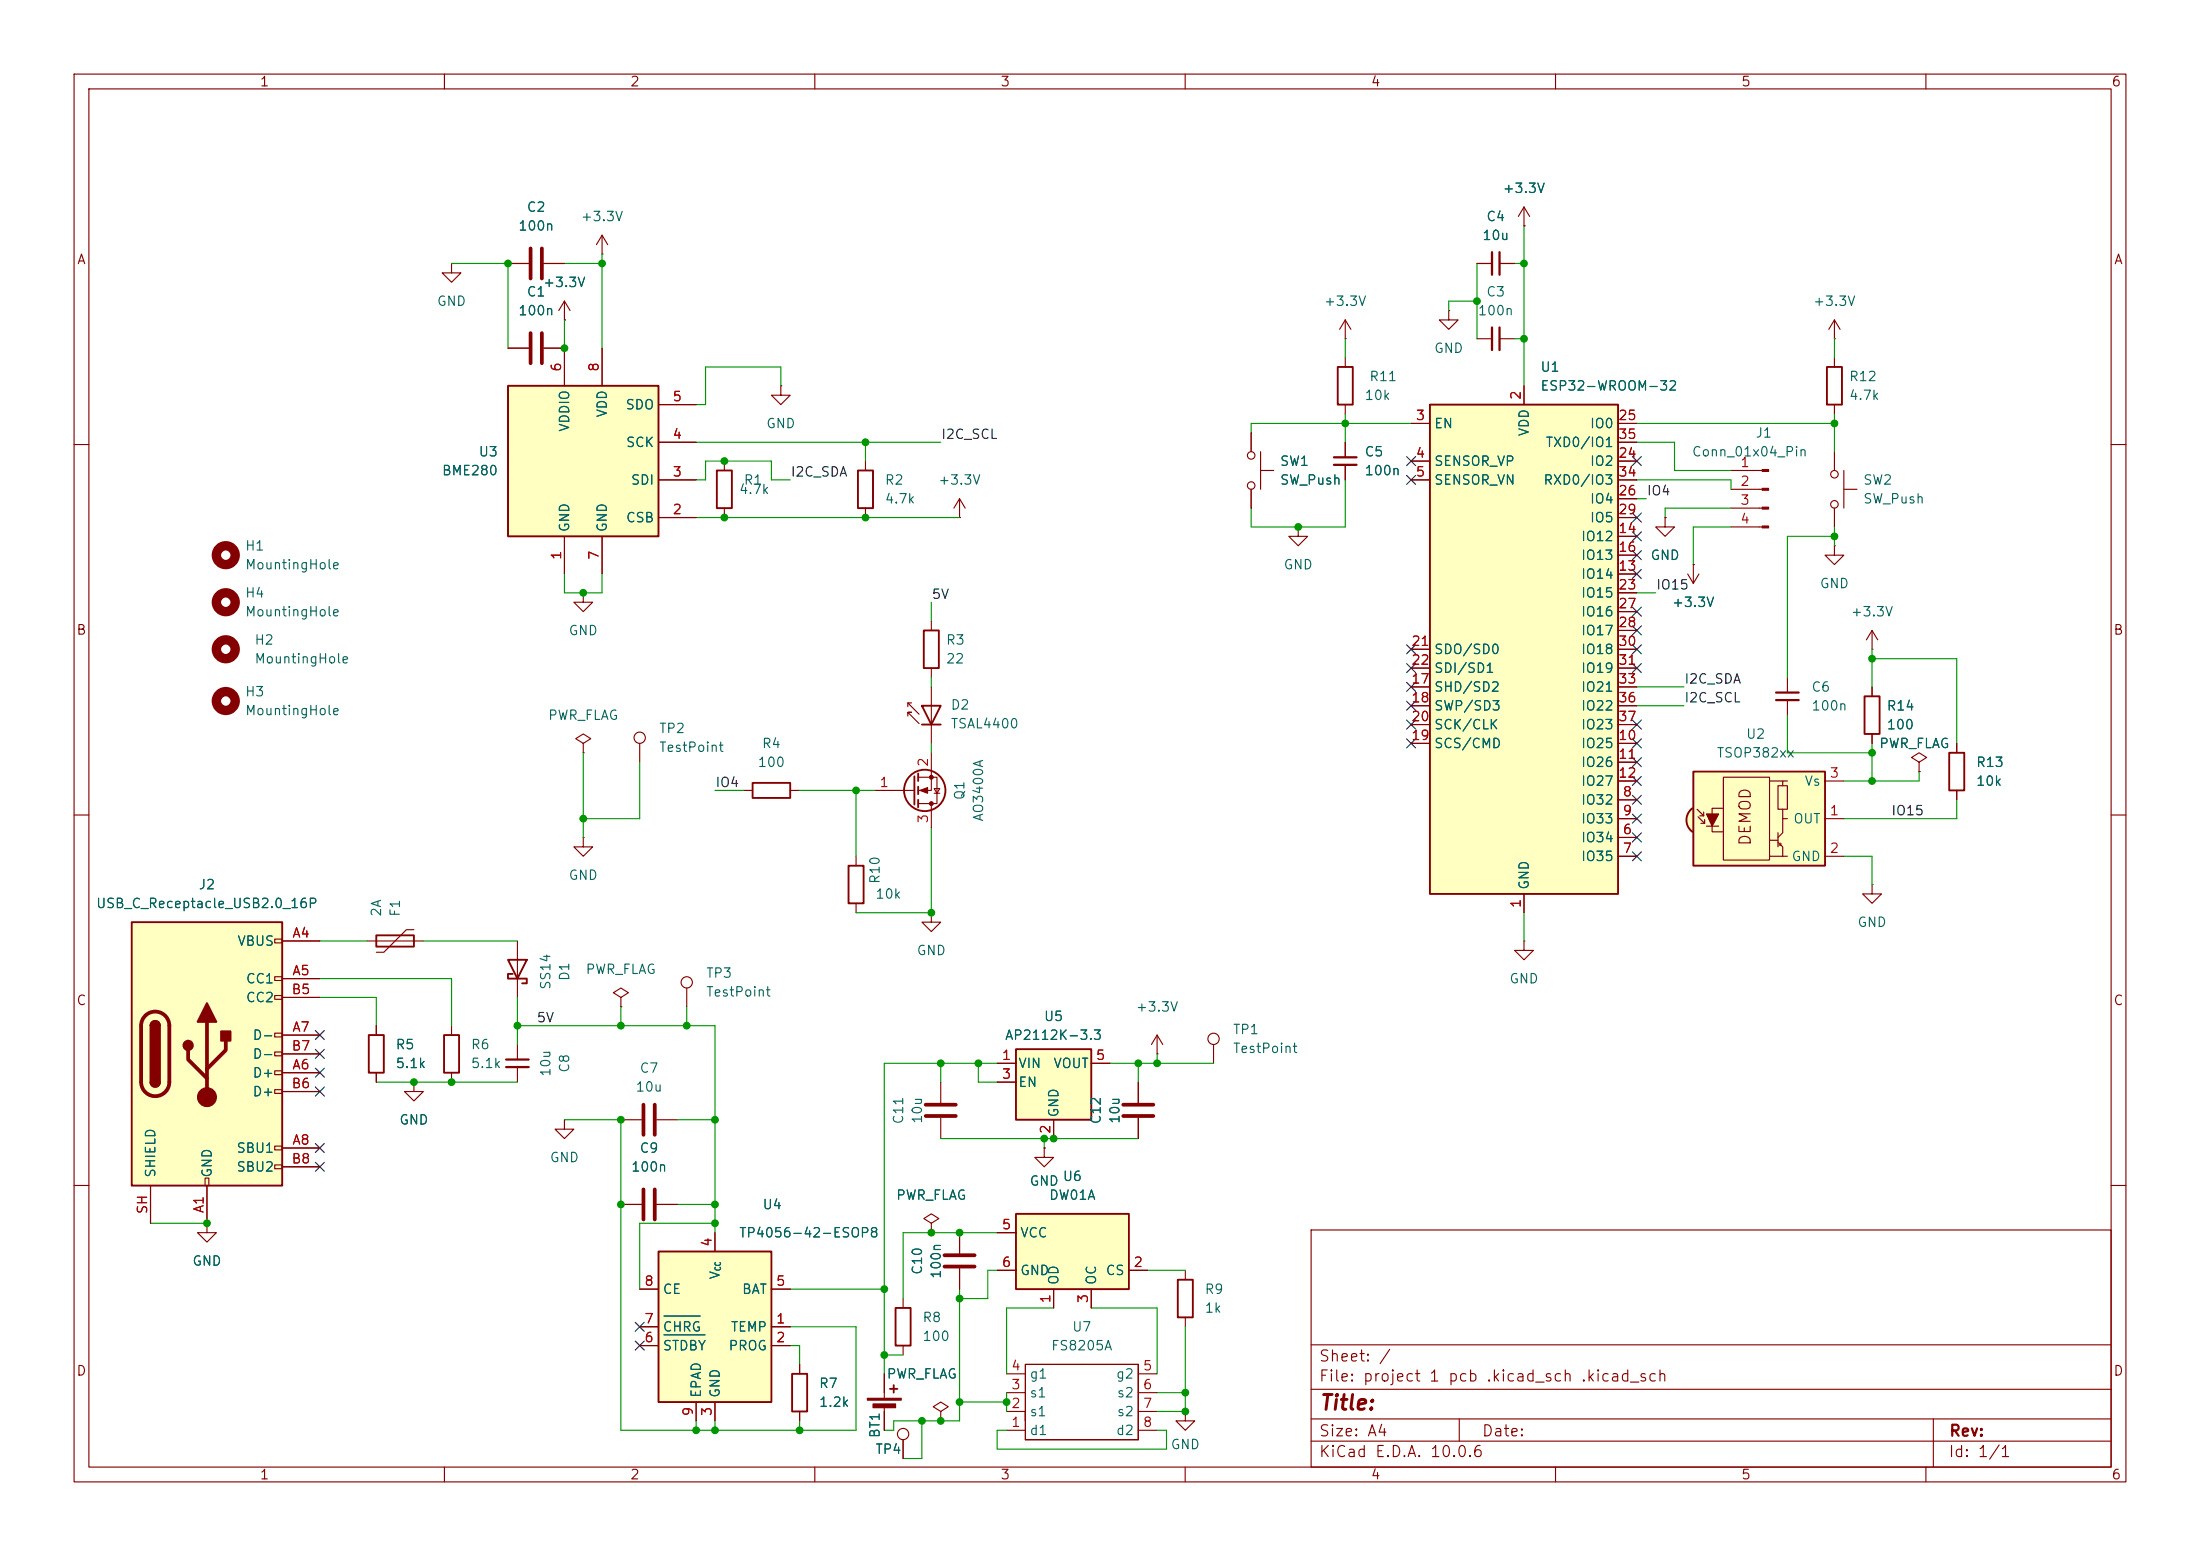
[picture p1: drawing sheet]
<svg xmlns="http://www.w3.org/2000/svg" width="297mm" height="210mm" viewBox="0 0 297 210" stroke-linecap="round" stroke-linejoin="round" font-family="sans-serif">
<g fill="none" stroke="#840000" stroke-width=".15">
<path d="M10 10h277v190h-277zM12 12h273v186h-273zM60 10v2M110 10v2M160 10v2M210 10v2M260 10v2M10 60h2M285 60h2M10 110h2M285 110h2M55.9 146.1v1.2h1.2l-1.2 1.3-1.3-1.3h1.3"/>
<path d="M55.9 146.1h.1M10 160h2M160 171.5v1.2M160 177.8v1.3M177 166h108v32h-108zM285 160h2M60 198v2M110 198v2M160 198v2M177 194.5h108M177 191.5h108M177 187.5h108"/>
<path d="M177 181.5h108M197 191.5v3M210 198v2M260 198v2M261 191.5v6.5"/>
</g>
<path d="M159 172.7h2v5.1h-2z" fill="none" stroke="#840000" stroke-width=".25"/>
<path d="M137.2 141.6h10.1v9.5h-10.1z" fill="#ffffc2"/>
<path d="M101.6 105.7h5.1v2h-5.1zM137.2 141.6h10.1v9.5h-10.1z" fill="none" stroke="#840000" stroke-width=".25"/>
<g fill="none" stroke="#840000" stroke-width=".15">
<path d="M61 35.6v1.2h1.2l-1.2 1.3-1.3-1.3h1.3M61 35.6h.1M105.4 52.1v1.2h1.3l-1.3 1.3-1.3-1.3h1.3M105.4 52.1h.1M86.4 100.3v2.6M100.3 106.7h1.3M106.7 106.7h1.2M92.7 133.4v2.5M134.6 143.5h2.6M134.6 146.1h2.6M142.2 151.1v2.6M147.3 143.5h2.6"/>
<path d="M153.7 146.1v2.7M153.7 150.9v2.8"/>
<circle cx="86.4" cy="99.6" r=".76"/>
<circle cx="92.7" cy="132.6" r=".76"/>
</g>
<path d="M151.6 149.1h4.1M151.6 150.6h4.1" fill="none" stroke="#840000" stroke-width=".51"/>
<path d="M88.9 168.9h15.2v20.3h-15.2z" fill="#ffffc2"/>
<g fill="none" stroke="#840000" stroke-width=".25">
<path d="M115.8 63.5h2.1v5.1h-2.1zM114.6 116.8h2v5.1h-2zM123.4 104.8v3.8M124 104.4v1M124 106.2v1M124 108v1M49.8 139.7h2v5.1h-2zM68.6 129.5h2.5l-1.3 2.6zM69.2 131.4h-.6v.7h2.5v.6h-.6M88.9 168.9h15.2v20.3h-15.2zM120.9 176.5h2v5.1h-2zM106.9 185.4h2.1v5.1h-2.1z"/>
<circle cx="124.8" cy="106.7" r="2.79"/>
</g>
<g fill="none" stroke="#840000" stroke-width=".15">
<path d="M68.6 47h2.8M73.4 47h2.8M76.2 43.2h.1M76.2 40.6l-.8 1.3M76.2 40.6l.8 1.3M76.2 40.6v2.6M116.8 62.2v1.3M116.8 68.6v1.3M78.7 100.3l1.1-.6-1.1-.6-1 .6 1 .6v1.3M78.7 101.6h.1M115.6 115.6v1.2M118.1 106.7h5.3"/>
<path d="M124 104.9h2.5v3.6h-2.5M125.7 101.6v5.1h-1.7M125.7 108.5v3.3M126.1 106.4h.8l-.4 .7zM126.1 107.1h.8M50.8 138.4v1.3M69.8 127v7.6M115.6 121.9v1.3M156.2 139.7l-.8 1.3M156.2 139.7l.8 1.3M156.2 139.7v2.5M50.8 144.8v1.3"/>
<path d="M76.2 151.1v1.3h1.3l-1.3 1.3-1.3-1.3h1.3M76.2 151.1h.1M127 146.1v2.7M127 150.9v2.8M156.2 142.2h.1M163.8 141v2.5M27.9 165.1v1.3h1.3l-1.3 1.2-1.2-1.2h1.2M27.9 165.1h.1M86.4 179.1h2.5M86.4 174h2.5M96.5 166.4v2.5M104.1 179.1h2.6"/>
<path d="M104.1 174h2.6M121.9 175.3v1.2M125.7 165.1l1-.6-1-.7-1 .7 1 .6v1.3M125.7 166.4h.1M129.5 166.4v2.8M129.5 171.2v2.8M86.4 181.6h2.5M94 189.2v2.6M96.5 189.2v2.6M104.1 181.6h2.6M107.9 184.2v1.2M107.9 190.5v1.3"/>
<path d="M121.9 181.6v1.3M121.9 194.3v2.6"/>
<circle cx="163.8" cy="140.2" r=".76"/>
<circle cx="121.9" cy="193.5" r=".76"/>
</g>
<path d="M89.6 177.6h4.9M89.6 180.2h5.6" fill="none" stroke="#006464" stroke-width=".15"/>
<path d="M71.6 45v4M73.2 45v4M125 149.1h4M125 150.6h4M127.5 169.4h4.1M127.5 170.9h4.1" fill="none" stroke="#840000" stroke-width=".51"/>
<g fill="#840000" stroke="#840000" stroke-width=".15">
<path d="M124.2 106.7l1-.4v.8z"/>
<circle cx="125.7" cy="108.5" r=".25"/>
<circle cx="125.7" cy="104.9" r=".25"/>
</g>
<g fill="none" stroke="#840000" stroke-width="1.3">
<circle cx="30.5" cy="74.9" r="1.27"/>
<circle cx="30.5" cy="87.6" r="1.27"/>
<circle cx="30.5" cy="81.3" r="1.27"/>
</g>
<path d="M17.8 124.5h20.3v35.5h-20.3z" fill="#ffffc2"/>
<g fill="none" stroke="#840000" stroke-width=".15">
<path d="M81.3 34.3h.1M81.3 31.8l-.8 1.2M81.3 31.8l.7 1.2M81.3 31.8v2.5M37.1 126.7h1v.6h-1zM37.1 131.8h1v.5h-1zM37.1 134.4h1v.5h-1zM37.1 139.4h1v.6h-1zM38.1 127h5.1M38.1 132.1h5.1M38.1 139.7h5.1M38.1 134.6h5.1"/>
<path d="M27.7 159h.5v1h-.5zM37.1 142h1v.5h-1zM37.1 144.5h1v.5h-1zM37.1 147.1h1v.5h-1zM37.1 154.7h1v.5h-1zM37.1 157.2h1v.5h-1zM38.1 144.8h5.1M38.1 154.9h5.1M38.1 147.3h5.1M38.1 142.2h5.1M38.1 157.5h5.1M20.3 160v5.1"/>
<path d="M27.9 160v5.1"/>
</g>
<path d="M17.8 124.5h20.3v35.5h-20.3zM20.3 138.4a.64 .64 0 0 1 .7-.6 .64 .64 0 0 1 .6 .6M20.3 146.1a.64 .64 0 0 0 .7 .6 .64 .64 0 0 0 .6-.6" fill="none" stroke="#840000" stroke-width=".25"/>
<path d="M19.6 137.1a1.9 1.9 0 0 1 2.1-.4 1.9 1.9 0 0 1 1.2 1.7v7.7a1.91 1.91 0 0 1-1.9 1.8 1.91 1.91 0 0 1-2-1.8v-7.7a1.9 1.9 0 0 1 .6-1.3zM27.9 137.9v10.2M25.4 141.7v1.3l2.5 2.5M30.5 140.5v1.2l-2.6 2.6" fill="none" stroke="#840000" stroke-width=".51"/>
<g fill="#840000" stroke="#840000" stroke-width=".25">
<path d="M20.3 138.4h1.3v7.7h-1.3z"/>
<path d="M20.5 138a.64 .64 0 0 1 .7-.2 .64 .64 0 0 1 .4 .6h-1.3z"/>
<path d="M20.3 146.1h1.3a.64 .64 0 0 1-.6 .6 .64 .64 0 0 1-.7-.6z"/>
<path d="M27.9 135.4l1.3 2.5h-2.5z"/>
<path d="M29.8 139.2h1.3v1.3h-1.3z"/>
<circle cx="25.4" cy="141.1" r=".63"/>
</g>
<circle cx="27.9" cy="148.1" r="1.27" fill="#840000" stroke="#840000" stroke-width=".15"/>
<path d="M137.2 163.8h15.2v10.2h-15.2z" fill="#ffffc2"/>
<path d="M96.8 63.5h2v5.1h-2zM137.2 163.8h15.2v10.2h-15.2zM120.1 187.5h1.1M120.6 186.9v1.1" fill="none" stroke="#840000" stroke-width=".25"/>
<g fill="none" stroke="#840000" stroke-width=".15">
<path d="M68.6 35.6h2.8M73.4 35.6h2.8M97.8 62.2v1.3M97.8 68.6v1.3M78.7 80v1.3h1.3l-1.3 1.3-1.2-1.3h1.2M78.7 80h.1M78.7 113v1.3h1.3l-1.3 1.3-1.2-1.3h1.2M78.7 113h.1M83.8 134.6l1-.6-1-.6-1 .6 1 .6v1.3M83.8 135.9h.1M83.8 151.1h2.8M88.6 151.1h2.8"/>
<path d="M83.8 162.6h2.8M88.6 162.6h2.8M134.6 171.5h2.6M134.6 166.4h2.6M142.2 174v2.5M147.3 174v2.5M152.4 171.5h2.5M119.4 185.4v3.3M119.4 189.7v3.3M127 190.5l1-.6-1-.7-1 .7 1 .6v1.3M127 191.8h.1M135.9 193h2.5"/>
<path d="M135.9 190.5h2.5M135.9 188h2.5M135.9 185.4h2.5M138.4 184.2v7.6zM138.4 184.2h7.6zM138.4 190.5v2.5zM138.4 193v1.3zM138.4 194.3h15.3zM146 184.2h7.7zM153.7 184.2v10.1zM153.7 193h2.5M153.7 190.5h2.5"/>
<path d="M153.7 188h2.5M153.7 185.4h2.5M160 190.5v1.3h1.3l-1.3 1.2-1.3-1.2h1.3M160 190.5h.1"/>
</g>
<path d="M71.6 33.5v4.1M73.2 33.5v4.1M86.9 149.1v4.1M88.4 149.1v4.1M86.9 160.5v4.1M88.4 160.5v4.1" fill="none" stroke="#840000" stroke-width=".51"/>
<g fill="#840000" stroke="#840000" stroke-width=".15">
<path d="M117.1 188.7h4.6v.3h-4.6z"/>
<path d="M117.9 189.5h3v.5h-3z"/>
</g>
<circle cx="30.5" cy="94.6" r="1.27" fill="none" stroke="#840000" stroke-width="1.3"/>
<path d="M68.6 52.1h20.3v20.3h-20.3z" fill="#ffffc2"/>
<path d="M68.6 52.1h20.3v20.3h-20.3zM50.8 126.2h5.1v1.6h-5.1zM59.9 139.7h2.1v5.1h-2.1z" fill="none" stroke="#840000" stroke-width=".25"/>
<g fill="none" stroke="#840000" stroke-width=".15">
<path d="M76.2 47v5.1M81.3 47v5.1M88.9 59.7h5.1M88.9 54.6h5.1M76.2 72.4v5.1M81.3 72.4v5.1M88.9 69.9h5.1M88.9 64.8h5.1M241.3 91.4v2.1M241.3 94.5v2M49.5 127h7.6M55.9 125.5h-1l-3.1 3h-1"/>
<path d="M61 138.4v1.3M61 144.8v1.3M69.8 141v2M69.8 144v2.1"/>
</g>
<path d="M239.8 93.5h3M239.8 94.5h3M68.3 143h3.1M68.3 144h3.1" fill="none" stroke="#840000" stroke-width=".3"/>
<path d="M228.2 109.3l.3-.2 1.1 1.6-1.1 1.6a1.97 1.97 0 0 1-.3-3z" fill="#ffffc2" stroke="#ffffc2" stroke-width=".14"/>
<path d="M228.6 104.1h17.8v12.7h-17.8z" fill="#ffffc2"/>
<path d="M180.6 49.5h2v5.1h-2zM251.7 94h2v5.1h-2zM228.5 109.1a1.97 1.97 0 0 0 0 3.2M228.6 104.1h17.8v12.7h-17.8zM263.1 101.6h2.1v5.1h-2.1z" fill="none" stroke="#840000" stroke-width=".25"/>
<g fill="none" stroke="#840000" stroke-width=".15">
<path d="M199.4 35.6h2M202.4 35.6h2.1M205.7 30.5h.1M205.7 27.9l-.7 1.3M205.7 27.9l.8 1.3M205.7 27.9v2.6M181.6 48.3v1.2M181.6 54.6v1.3M181.6 59.7v2M199.4 45.7h2M202.4 45.7h2.1M175.3 71.1v1.3h1.2l-1.2 1.3-1.3-1.3h1.3"/>
<path d="M175.3 71.1h.1M181.6 62.7v2.1M252.7 92.7v1.3M252.7 99.1v1.2M229.1 109.2l.9 .9M229.2 110.2l.9 .9M229.5 110.1h.5M229.6 111.1h.5M230 109.6v.5M230.1 110.6v.5M230.4 111.5h1.6M232.7 104.9h6.2v11.2h-6.2z"/>
<path d="M232.7 109.1h-1.6v3.2h1.6M238.9 105.4h1.8M238.9 115.6h1.8M238.9 113.4h1.1M240 106h1.3v3.2h-1.3zM240 113.7l.7 .6v1.3h.6M240 112.4v1.9M240.4 113.8v.2h-.2M240.7 109.2v1.3M241.3 110.5h-.6v1.9l-.7 .6M241.3 105.4h-.6v.6M246.4 105.4h2.5"/>
<path d="M246.4 115.6h2.5M246.4 110.5h2.5M252.7 119.4v1.3h1.3l-1.3 1.2-1.2-1.2h1.2M252.7 119.4h.1M259.1 102.9l1-.7-1-.6-1 .6 1 .7v1.2M259.1 104.1h.1M264.2 100.3v1.3M264.2 106.7v1.3M205.7 127v1.3h1.3l-1.3 1.2-1.2-1.2h1.2M205.7 127h.1"/>
</g>
<path d="M230.4 109.9h1.6l-.9 1.6z" fill="#840000" stroke="#840000" stroke-width=".15"/>
<path d="M201.4 34v3.1M202.4 34v3.1M201.4 44.2v3M202.4 44.2v3M180.1 62.7h3M180.1 61.7h3" fill="none" stroke="#840000" stroke-width=".3"/>
<path d="M193 54.6h25.4v66.1h-25.4z" fill="#ffffc2"/>
<path d="M193 54.6h25.4v66.1h-25.4zM246.6 49.5h2.1v5.1h-2.1zM124.5 95.3h2.5l-1.3 2.5zM124.5 97.8h2.5M124.7 85.1h2v5.1h-2z" fill="none" stroke="#840000" stroke-width=".25"/>
<g fill="none" stroke="#840000" stroke-width=".15">
<path d="M68.6 35.6h2.8M73.4 35.6h2.8M199.4 35.6h2M202.4 35.6h2.1M205.7 30.5h.1M68.6 47h2.8M73.4 47h2.8v5.1M76.2 43.2h.1M81.3 47v5.1M88.9 59.7h5.1M88.9 54.6h5.1M168.9 58.4v2.6"/>
<path d="M181.6 45.7h.1M181.6 43.2l-.8 1.3M181.6 43.2l.8 1.3M181.6 43.2v2.5M181.6 59.7v2M190.5 57.2h2.5M195.6 41.9v1.3h1.2l-1.2 1.3-1.3-1.3h1.3M195.6 41.9h.1M205.7 52.1v2.5M218.4 57.2h2.6M218.4 59.7h2.6M247.6 45.7h.1"/>
<path d="M247.6 43.2l-.7 1.3M247.6 43.2l.8 1.3M247.6 43.2v2.5M247.6 48.3v1.2M247.6 54.6v1.3M76.2 72.4v5.1M81.3 72.4v5.1M88.9 64.8h5.1M88.9 69.9h5.1M129.5 69.9h.1M129.5 67.3l-.7 1.3M129.5 67.3l.8 1.3"/>
<path d="M129.5 67.3v2.6M168.9 66v2.6M170.2 63.5h1.8M170.2 61v5M181.6 62.7v2.1M190.5 62.2h2.5M190.5 64.8h2.5M218.4 62.2h2.6M218.4 64.8h2.6M218.4 77.5h2.6M218.4 72.4h2.6M218.4 74.9h2.6"/>
<path d="M218.4 67.3h2.6M218.4 69.9h2.6M224.8 69.9v1.2h1.3l-1.3 1.3-1.3-1.3h1.3M224.8 69.9h.1M227.8 77.5l.8 1.2M228.6 76.2h.1M228.6 76.2v2.5M229.4 77.5l-.8 1.2M233.7 63.5h4.2M233.7 66h4.2M233.7 68.6h4.2M233.7 71.1h4.2"/>
<path d="M247.6 73.7v1.2h1.3l-1.3 1.3-1.2-1.3h1.2M247.6 73.7h.1M247.6 61v2.5M247.6 68.6v2.5M248.9 66h1.8M248.9 63.5v5.1M122.6 96.6v-.5h.5h-.5l1.5 1.6M122.6 94.9v.5M123.1 94.9h-.5l1.5 1.5M125.7 83.8v1.3M125.7 90.2v1.2M125.7 92.7v7.6"/>
<path d="M190.5 92.7h2.5M190.5 95.3h2.5M190.5 97.8h2.5M190.5 87.6h2.5M190.5 90.2h2.5M218.4 92.7h2.6M218.4 95.3h2.6M218.4 97.8h2.6M218.4 87.6h2.6M218.4 90.2h2.6M218.4 80h2.6M218.4 82.6h2.6"/>
<path d="M218.4 85.1h2.6M252.7 87.6h.1M252.7 85.1l-.7 1.3M252.7 85.1l.8 1.3M252.7 85.1v2.5M252.7 92.7v1.3M252.7 99.1v1.2M190.5 100.3h2.5M218.4 113h2.6M218.4 115.6h2.6M218.4 108h2.6M218.4 110.5h2.6"/>
<path d="M218.4 100.3h2.6M218.4 102.9h2.6M218.4 105.4h2.6M259.1 104.1h.1M264.2 100.3v1.3M264.2 106.7v1.3M38.1 127h5.1M38.1 132.1h5.1M38.1 139.7h5.1M38.1 134.6h5.1M50.8 138.4v1.3M125.7 123.2v1.3h-1.2l1.2 1.2 1.3-1.2h-1.3"/>
<path d="M125.7 123.2h.1M205.7 120.7v2.5M38.1 144.8h5.1M38.1 154.9h5.1M38.1 147.3h5.1M38.1 142.2h5.1M38.1 157.5h5.1M50.8 144.8v1.3M55.9 146.1h.1M134.6 143.5h2.6M134.6 146.1h2.6M141 154.9v1.3h1.2l-1.2 1.3-1.3-1.3h1.3"/>
<path d="M141 154.9h.1M142.2 151.1v2.6M147.3 143.5h2.6M153.7 146.1v2.7M153.7 150.9v2.8M20.3 160v5.1M27.9 165.1h.1M27.9 160v5.1M83.8 162.6h2.8M86.4 179.1h2.5M86.4 174h2.5M88.6 162.6h2.8"/>
<path d="M96.5 166.4v2.5M104.1 179.1h2.6M104.1 174h2.6M125.7 166.4h.1M129.5 166.4v2.8M129.5 171.2v2.8M134.6 171.5h2.6M134.6 166.4h2.6M142.2 174v2.5M147.3 174v2.5M152.4 171.5h2.5M86.4 181.6h2.5"/>
<path d="M94 189.2v2.6M96.5 189.2v2.6M104.1 181.6h2.6M107.9 184.2v1.2M107.9 190.5v1.3M119.4 185.4v2.6M119.4 190.5v2.5M121.9 194.3v2.6M127 191.8h.1"/>
<circle cx="168.9" cy="61.5" r=".51"/>
<circle cx="168.9" cy="65.5" r=".51"/>
<circle cx="247.7" cy="64" r=".51"/>
<circle cx="247.7" cy="68.1" r=".51"/>
</g>
<g fill="#840000" stroke="#840000" stroke-width=".15">
<path d="M237.9 63.4h.9v.2h-.9z"/>
<path d="M237.9 65.9h.9v.3h-.9z"/>
<path d="M237.9 68.5h.9v.2h-.9z"/>
<path d="M237.9 71h.9v.2h-.9z"/>
</g>
<g fill="none" stroke="#009600" stroke-width=".15">
<path d="M61 35.6h7.6v11.4M76.2 35.6h5.1M81.3 34.3v12.7M199.4 35.6v10.1M204.5 35.6h1.2M205.7 30.5v21.6M76.2 43.2v3.8M94 59.7h33M105.4 52.1v-2.6h-10.2v5.1h-1.2M116.8 59.7v2.5M181.6 45.7v2.6M181.6 55.9v3.8"/>
<path d="M190.5 57.2h-21.6v1.2M199.4 40.6h-3.8v1.3M204.5 45.7h1.2M221 59.7h5.1v3.8h7.6M221 57.2h26.6M247.6 45.7v2.6M247.6 55.9v5.1M76.2 77.5v2.5h5.1v-2.5M94 64.8h1.2v-2.6h8.9v2.6h2.6M94 69.9h35.5M181.6 64.8v6.3h-12.7v-2.5M221 64.8h12.7v1.2"/>
<path d="M221 67.3h1.2M233.7 71.1h-5.1v5.1M233.7 68.6h-8.9v1.3M247.6 72.4h-6.3v19M247.6 71.1v2.6M125.7 81.3v2.5M125.7 91.4v1.3M221 80h2.5M221 95.3h6.3M221 92.7h6.3M241.3 96.5v5.1h11.4M252.7 87.6v5.1"/>
<path d="M252.7 88.9h11.5v11.4M78.7 101.6v11.4M86.4 102.9v7.6h-7.7M96.5 106.7h3.8M107.9 106.7h10.2M115.6 106.7v8.9M125.7 111.8v11.4h-10.1M125.7 100.3v1.3M248.9 115.6h3.8v3.8M252.7 100.3v5.1M259.1 104.1v1.3h-10.2M264.2 108v2.5h-15.3"/>
<path d="M43.2 134.6h7.6v3.8M43.2 127h6.3M43.2 132.1h17.8v6.3M57.1 127h12.7M69.8 138.4h26.7v28M69.8 134.6v6.4M83.8 135.9v2.5M92.7 135.9v2.5M205.7 123.2v3.8M50.8 146.1h19M76.2 151.1h7.6v41.9h31.8v-13.9h-8.9M91.4 151.1h5.1"/>
<path d="M127 153.7h26.7M127 143.5v2.6M132.1 143.5v2.6h2.5M134.6 143.5h-15.2v41.9M141 153.7v1.2M149.9 143.5h13.9M153.7 143.5v2.6M156.2 142.2v1.3M20.3 165.1h7.6M91.4 162.6h5.1M96.5 165.1h-10.1v8.9M106.7 174h12.7"/>
<path d="M129.5 174v17.8h-8.9v1.2h-1.2M134.6 171.5h-1.3v3.8h-3.8M134.6 166.4h-12.7v8.9M142.2 176.5h-6.3v8.9M147.3 176.5h8.9v8.9M154.9 171.5h5.1M160 179.1v11.4h-3.8M94 191.8v1.2M96.5 191.8v1.2M106.7 181.6h1.2v2.6M107.9 191.8v1.2M119.4 182.9h2.5"/>
<path d="M124.5 191.8v5.1h-2.6M129.5 189.2h6.4M135.9 193h-1.3v2.6h22.9v-2.6h-1.3M135.9 188v2.5M156.2 188h3.8"/>
</g>
<g fill="none" stroke="#000084" stroke-width=".15">
<path d="M189.9 64.2l1.2 1.2M189.9 61.6l1.2 1.2M191.1 64.2l-1.2 1.2M191.1 61.6l-1.2 1.2M220.4 61.6l1.2 1.2M220.4 69.2l1.2 1.3M220.4 76.9l1.2 1.2M220.4 74.3l1.2 1.2M220.4 71.8l1.2 1.2M221.6 61.6l-1.2 1.2M221.6 69.2l-1.2 1.3M221.6 76.9l-1.2 1.2"/>
<path d="M221.6 74.3l-1.2 1.2M221.6 71.8l-1.2 1.2M189.9 92.1l1.2 1.2M189.9 87l1.2 1.2M189.9 89.6l1.2 1.2M189.9 94.6l1.2 1.3M189.9 97.2l1.2 1.2M189.9 99.7l1.2 1.2M191.1 92.1l-1.2 1.2M191.1 87l-1.2 1.2M191.1 89.6l-1.2 1.2M191.1 94.6l-1.2 1.3"/>
<path d="M191.1 97.2l-1.2 1.2M191.1 99.7l-1.2 1.2M220.4 89.6l1.2 1.2M220.4 87l1.2 1.2M220.4 99.7l1.2 1.2M220.4 84.5l1.2 1.2M220.4 97.2l1.2 1.2M220.4 81.9l1.2 1.3M221.6 89.6l-1.2 1.2M221.6 87l-1.2 1.2M221.6 99.7l-1.2 1.2M221.6 84.5l-1.2 1.2"/>
<path d="M221.6 97.2l-1.2 1.2M221.6 81.9l-1.2 1.3M220.4 102.3l1.2 1.2M220.4 112.4l1.2 1.2M220.4 107.3l1.2 1.3M220.4 109.9l1.2 1.2M220.4 104.8l1.2 1.2M220.4 115l1.2 1.2M221.6 102.3l-1.2 1.2M221.6 112.4l-1.2 1.2M221.6 107.3l-1.2 1.3M221.6 109.9l-1.2 1.2"/>
<path d="M221.6 104.8l-1.2 1.2M221.6 115l-1.2 1.2M42.6 139.1l1.2 1.2M43.8 139.1l-1.2 1.2M42.6 156.9l1.2 1.2M42.6 141.6l1.2 1.2M42.6 154.3l1.2 1.2M42.6 146.7l1.2 1.2M42.6 144.2l1.2 1.2M43.8 156.9l-1.2 1.2M43.8 141.6l-1.2 1.2M43.8 154.3l-1.2 1.2"/>
<path d="M43.8 146.7l-1.2 1.2M43.8 144.2l-1.2 1.2M85.8 178.5l1.2 1.2M87 178.5l-1.2 1.2M85.8 181l1.2 1.2M87 181l-1.2 1.2"/>
</g>
<path d="M89.6 177.6h4.9M89.6 180.2h5.6" fill="none" stroke="#006464" stroke-width=".15"/>
<g fill="#009600" stroke="#009600" stroke-width=".14">
<circle cx="127" cy="143.5" r=".46"/>
<circle cx="132.1" cy="143.5" r=".46"/>
<circle cx="125.7" cy="123.2" r=".46"/>
<circle cx="116.8" cy="69.9" r=".46"/>
<circle cx="115.6" cy="106.7" r=".46"/>
<circle cx="135.9" cy="189.2" r=".46"/>
<circle cx="127" cy="191.8" r=".46"/>
<circle cx="160" cy="188" r=".46"/>
<circle cx="160" cy="190.5" r=".46"/>
<circle cx="125.7" cy="166.4" r=".46"/>
<circle cx="83.8" cy="162.6" r=".46"/>
<circle cx="27.9" cy="165.1" r=".46"/>
<circle cx="83.8" cy="151.1" r=".46"/>
<circle cx="96.5" cy="151.1" r=".46"/>
<circle cx="96.5" cy="162.6" r=".46"/>
<circle cx="69.8" cy="138.4" r=".46"/>
<circle cx="61" cy="146.1" r=".46"/>
<circle cx="119.4" cy="174" r=".46"/>
<circle cx="96.5" cy="165.1" r=".46"/>
<circle cx="107.9" cy="193" r=".46"/>
<circle cx="94" cy="193" r=".46"/>
<circle cx="96.5" cy="193" r=".46"/>
<circle cx="124.5" cy="191.8" r=".46"/>
<circle cx="129.5" cy="189.2" r=".46"/>
<circle cx="119.4" cy="182.9" r=".46"/>
<circle cx="129.5" cy="175.3" r=".46"/>
<circle cx="76.2" cy="47" r=".46"/>
<circle cx="97.8" cy="69.9" r=".46"/>
<circle cx="78.7" cy="80" r=".46"/>
<circle cx="116.8" cy="59.7" r=".46"/>
<circle cx="97.8" cy="62.2" r=".46"/>
<circle cx="81.3" cy="35.6" r=".46"/>
<circle cx="68.6" cy="35.6" r=".46"/>
<circle cx="78.7" cy="110.5" r=".46"/>
<circle cx="55.9" cy="146.1" r=".46"/>
<circle cx="83.8" cy="138.4" r=".46"/>
<circle cx="92.7" cy="138.4" r=".46"/>
<circle cx="252.7" cy="101.6" r=".46"/>
<circle cx="252.7" cy="88.9" r=".46"/>
<circle cx="252.7" cy="105.4" r=".46"/>
<circle cx="205.7" cy="45.7" r=".46"/>
<circle cx="205.7" cy="35.6" r=".46"/>
<circle cx="181.6" cy="57.2" r=".46"/>
<circle cx="199.4" cy="40.6" r=".46"/>
<circle cx="175.3" cy="71.1" r=".46"/>
<circle cx="247.6" cy="72.4" r=".46"/>
<circle cx="247.6" cy="57.2" r=".46"/>
<circle cx="141" cy="153.7" r=".46"/>
<circle cx="142.2" cy="153.7" r=".46"/>
<circle cx="156.2" cy="143.5" r=".46"/>
<circle cx="153.7" cy="143.5" r=".46"/>
<circle cx="129.5" cy="166.4" r=".46"/>
</g>
<text font-size="2" fill="#840000" x="178" y="190.8">Title:</text>
<g font-size="1.5" fill="#840000">
<text x="236.7" y="114.3" transform="rotate(-90 236.7 114.3)">DEMOD</text>
<text x="178" y="184.1">Sheet: /</text>
<text x="178" y="186.8">File: project 1 pcb .kicad_sch .kicad_sch</text>
<text x="178" y="197">KiCad E.D.A. 10.0.6</text>
<text x="178" y="194.2">Size: A4</text>
<text x="200" y="194.2">Date:</text>
<text x="263" y="197">Id: 1/1</text>
<text x="263" y="194.2">Rev:</text>
</g>
<g font-size="1.3" fill="#840000">
<text x="35" y="12">1</text>
<text x="85" y="12">2</text>
<text x="135" y="12">3</text>
<text x="185" y="12">4</text>
<text x="235" y="12">5</text>
<text x="285" y="12">6</text>
<text x="10.3" y="36">A</text>
<text x="285.3" y="36">A</text>
<text x="10.2" y="86">B</text>
<text x="285.2" y="86">B</text>
<text x="10.2" y="136">C</text>
<text x="285.2" y="136">C</text>
<text x="10.2" y="186">D</text>
<text x="285.2" y="186">D</text>
<text x="35" y="200">1</text>
<text x="85" y="200">2</text>
<text x="135" y="200">3</text>
<text x="185" y="200">4</text>
<text x="235" y="200">5</text>
<text x="285" y="200">6</text>
</g>
<g font-size="1.3" fill="#006464">
<text x="71" y="28.9">C2</text>
<text x="202.8" y="26.4">+3.3V</text>
<text x="69.9" y="31.4">100n</text>
<text x="78.3" y="30.2">+3.3V</text>
<text x="200" y="32.7">10u</text>
<text x="200.6" y="30.2">C4</text>
<text x="58.9" y="41.6">GND</text>
<text x="71" y="40.3">C1</text>
<text x="73.2" y="39.1">+3.3V</text>
<text x="178.6" y="41.6">+3.3V</text>
<text x="200.6" y="40.3">C3</text>
<text x="244.7" y="41.6">+3.3V</text>
<text x="69.9" y="42.9">100n</text>
<text x="193.5" y="48">GND</text>
<text x="199.4" y="42.9">100n</text>
<text x="184.8" y="51.8">R11</text>
<text x="207.9" y="50.5">U1</text>
<text x="207.9" y="53">ESP32-WROOM-32</text>
<text x="249.5" y="51.8">R12</text>
<text x="77.2" y="58.4" transform="rotate(-90 77.2 58.4)">VDDIO</text>
<text x="82.2" y="56.4" transform="rotate(-90 82.2 56.4)">VDD</text>
<text x="84.4" y="55.6">SDO</text>
<text x="103.3" y="58.1">GND</text>
<text x="184.1" y="54.3">10k</text>
<text x="193.5" y="58.1">EN</text>
<text x="206.7" y="59" transform="rotate(-90 206.7 59)">VDD</text>
<text x="214.6" y="58.1">IO0</text>
<text x="236.9" y="59.4">J1</text>
<text x="249.5" y="54.3">4.7k</text>
<text x="59.6" y="64.5">BME280</text>
<text x="64.5" y="61.9">U3</text>
<text x="84.4" y="60.7">SCK</text>
<text x="85.1" y="65.7">SDI</text>
<text x="100.3" y="65.7">R1</text>
<text x="119.4" y="65.7">R2</text>
<text x="126.6" y="65.7">+3.3V</text>
<text x="172.7" y="63.2">SW1</text>
<text x="172.7" y="65.7">SW_Push</text>
<text x="184.1" y="61.9">C5</text>
<text x="184.1" y="64.5">100n</text>
<text x="193.5" y="63.2">SENSOR_VP</text>
<text x="193.5" y="65.7">SENSOR_VN</text>
<text x="208.3" y="65.7">RXD0/IO3</text>
<text x="208.6" y="60.7">TXD0/IO1</text>
<text x="214.6" y="63.2">IO2</text>
<text x="228.3" y="61.9">Conn_01x04_Pin</text>
<text x="251.4" y="65.7">SW2</text>
<text x="77.2" y="71.9" transform="rotate(-90 77.2 71.9)">GND</text>
<text x="82.2" y="71.9" transform="rotate(-90 82.2 71.9)">GND</text>
<text x="84.4" y="70.8">CSB</text>
<text x="99.7" y="67">4.7k</text>
<text x="119.4" y="68.3">4.7k</text>
<text x="214.6" y="68.3">IO4</text>
<text x="214.6" y="70.8">IO5</text>
<text x="251.4" y="68.3">SW_Push</text>
<text x="33" y="74.6">H1</text>
<text x="33" y="77.2">MountingHole</text>
<text x="173.2" y="77.2">GND</text>
<text x="213.4" y="73.4">IO12</text>
<text x="213.4" y="75.9">IO13</text>
<text x="222.7" y="75.9">GND</text>
<text x="33" y="81">H4</text>
<text x="33" y="83.5">MountingHole</text>
<text x="213.4" y="78.4">IO14</text>
<text x="213.4" y="81">IO15</text>
<text x="213.4" y="83.5">IO16</text>
<text x="225.6" y="82.2">+3.3V</text>
<text x="245.6" y="79.7">GND</text>
<text x="249.8" y="83.5">+3.3V</text>
<text x="34.3" y="87.3">H2</text>
<text x="34.3" y="89.9">MountingHole</text>
<text x="76.7" y="86.1">GND</text>
<text x="127.6" y="87.3">R3</text>
<text x="127.6" y="89.9">22</text>
<text x="193.5" y="88.6">SDO/SD0</text>
<text x="213.4" y="86.1">IO17</text>
<text x="213.4" y="88.6">IO18</text>
<text x="33" y="94.3">H3</text>
<text x="193.5" y="93.7">SHD/SD2</text>
<text x="193.5" y="91.1">SDI/SD1</text>
<text x="213.4" y="91.1">IO19</text>
<text x="213.4" y="93.7">IO21</text>
<text x="244.5" y="93.7">C6</text>
<text x="33" y="96.8">MountingHole</text>
<text x="73.9" y="97.5">PWR_FLAG</text>
<text x="88.9" y="99.3">TP2</text>
<text x="88.9" y="101.8">TestPoint</text>
<text x="102.8" y="101.3">R4</text>
<text x="128.3" y="96.1">D2</text>
<text x="128.3" y="98.6">TSAL4400</text>
<text x="193.5" y="96.2">SWP/SD3</text>
<text x="193.5" y="101.3">SCS/CMD</text>
<text x="193.5" y="98.8">SCK/CLK</text>
<text x="213.4" y="101.3">IO25</text>
<text x="213.4" y="96.2">IO22</text>
<text x="213.4" y="98.8">IO23</text>
<text x="235.6" y="100">U2</text>
<text x="244.5" y="96.2">100n</text>
<text x="253.6" y="101.3">PWR_FLAG</text>
<text x="254.6" y="96.2">R14</text>
<text x="254.6" y="98.8">100</text>
<text x="102.2" y="103.8">100</text>
<text x="213.4" y="103.8">IO26</text>
<text x="213.4" y="106.4">IO27</text>
<text x="231.7" y="102.6">TSOP382xx</text>
<text x="243.5" y="106.4">Vs</text>
<text x="266.7" y="103.8">R13</text>
<text x="266.7" y="106.4">10k</text>
<text x="130.5" y="108.1" transform="rotate(-90 130.5 108.1)">Q1</text>
<text x="133" y="111" transform="rotate(-90 133 111)">AO3400A</text>
<text x="213.4" y="114">IO34</text>
<text x="213.4" y="108.9">IO32</text>
<text x="213.4" y="111.5">IO33</text>
<text x="242" y="111.5">OUT</text>
<text x="76.7" y="119.1">GND</text>
<text x="119.1" y="119.4" transform="rotate(-90 119.1 119.4)">R10</text>
<text x="213.4" y="116.5">IO35</text>
<text x="241.8" y="116.5">GND</text>
<text x="12.9" y="122.9">USB_C_Receptacle_USB2.0_16P</text>
<text x="26.7" y="120.3">J2</text>
<text x="51.8" y="123.8" transform="rotate(-90 51.8 123.8)">2A</text>
<text x="54.3" y="123.8" transform="rotate(-90 54.3 123.8)">F1</text>
<text x="118.1" y="121.6">10k</text>
<text x="206.7" y="120.2" transform="rotate(-90 206.7 120.2)">GND</text>
<text x="250.7" y="125.4">GND</text>
<text x="32" y="128">VBUS</text>
<text x="79" y="131.8">PWR_FLAG</text>
<text x="123.7" y="129.2">GND</text>
<text x="33.1" y="133">CC1</text>
<text x="33.1" y="135.6">CC2</text>
<text x="74.6" y="133.7" transform="rotate(-90 74.6 133.7)">SS14</text>
<text x="77.2" y="132.5" transform="rotate(-90 77.2 132.5)">D1</text>
<text x="95.2" y="132.3">TP3</text>
<text x="95.2" y="134.8">TestPoint</text>
<text x="153.2" y="136.9">+3.3V</text>
<text x="203.7" y="133">GND</text>
<text x="34" y="140.7">D-</text>
<text x="34" y="143.2">D-</text>
<text x="53.3" y="141.9">R5</text>
<text x="63.5" y="141.9">R6</text>
<text x="135.6" y="140.7">AP2112K-3.3</text>
<text x="140.8" y="138.1">U5</text>
<text x="166.4" y="139.9">TP1</text>
<text x="166.4" y="142.4">TestPoint</text>
<text x="34" y="145.7">D+</text>
<text x="34" y="148.3">D+</text>
<text x="53.3" y="144.5">5.1k</text>
<text x="63.5" y="144.5">5.1k</text>
<text x="74.6" y="145.4" transform="rotate(-90 74.6 145.4)">10u</text>
<text x="77.2" y="144.9" transform="rotate(-90 77.2 144.9)">C8</text>
<text x="85.7" y="147.6">10u</text>
<text x="86.3" y="145.1">C7</text>
<text x="137.4" y="144.5">VIN</text>
<text x="137.4" y="147">EN</text>
<text x="142.1" y="144.5">VOUT</text>
<text x="31.8" y="155.9">SBU1</text>
<text x="53.8" y="152.1">GND</text>
<text x="86.3" y="155.9">C9</text>
<text x="122.2" y="151.8" transform="rotate(-90 122.2 151.8)">C11</text>
<text x="124.8" y="151.8" transform="rotate(-90 124.8 151.8)">10u</text>
<text x="143.2" y="150.9" transform="rotate(-90 143.2 150.9)">GND</text>
<text x="148.9" y="151.8" transform="rotate(-90 148.9 151.8)">C12</text>
<text x="151.5" y="151.8" transform="rotate(-90 151.5 151.8)">10u</text>
<text x="21.3" y="159" transform="rotate(-90 21.3 159)">SHIELD</text>
<text x="28.9" y="159" transform="rotate(-90 28.9 159)">GND</text>
<text x="31.8" y="158.4">SBU2</text>
<text x="74.1" y="157.2">GND</text>
<text x="85.1" y="158.4">100n</text>
<text x="138.9" y="160.3">GND</text>
<text x="143.4" y="159.7">U6</text>
<text x="99.7" y="167.3">TP4056-42-ESOP8</text>
<text x="102.9" y="163.5">U4</text>
<text x="120.9" y="162.3">PWR_FLAG</text>
<text x="137.6" y="167.3">VCC</text>
<text x="141.5" y="162.3">DW01A</text>
<text x="25.9" y="171.1">GND</text>
<text x="97.5" y="172.8" transform="rotate(-90 97.5 172.8)">V</text>
<text x="124.8" y="172.2" transform="rotate(-90 124.8 172.2)">C10</text>
<text x="127.3" y="172.7" transform="rotate(-90 127.3 172.7)">100n</text>
<text x="137.6" y="172.4">GND</text>
<text x="143.2" y="173.5" transform="rotate(-90 143.2 173.5)">OD</text>
<text x="148.3" y="173.5" transform="rotate(-90 148.3 173.5)">OC</text>
<text x="149.2" y="172.4">CS</text>
<text x="89.4" y="175">CE</text>
<text x="100.1" y="175">BAT</text>
<text x="124.4" y="178.8">R8</text>
<text x="162.5" y="175">R9</text>
<text x="162.5" y="177.5">1k</text>
<text x="89.4" y="182.6">STDBY</text>
<text x="89.4" y="180">CHRG</text>
<text x="98.3" y="182.6">PROG</text>
<text x="98.6" y="180">TEMP</text>
<text x="124.4" y="181.3">100</text>
<text x="141.8" y="182.6">FS8205A</text>
<text x="144.7" y="180">U7</text>
<text x="94.9" y="188.7" transform="rotate(-90 94.9 188.7)">EPAD</text>
<text x="97.5" y="188.7" transform="rotate(-90 97.5 188.7)">GND</text>
<text x="110.5" y="187.7">R7</text>
<text x="110.5" y="190.2">1.2k</text>
<text x="119.6" y="186.4">PWR_FLAG</text>
<text x="138.9" y="191.5">s1</text>
<text x="138.9" y="188.9">s1</text>
<text x="138.9" y="186.4">g1</text>
<text x="150.6" y="186.4">g2</text>
<text x="150.7" y="188.9">s2</text>
<text x="150.7" y="191.5">s2</text>
<text x="118.1" y="196.5">TP4</text>
<text x="119.1" y="194.2" transform="rotate(-90 119.1 194.2)">BT1</text>
<text x="138.9" y="194">d1</text>
<text x="150.6" y="194">d2</text>
<text x="158" y="195.9">GND</text>
</g>
<g font-size="1.3" fill="#a90000">
<text x="76.1" y="50.3" transform="rotate(-90 76.1 50.3)">6</text>
<text x="81.1" y="50.3" transform="rotate(-90 81.1 50.3)">8</text>
<text x="90.7" y="59.6">4</text>
<text x="90.7" y="54.5">5</text>
<text x="191" y="57">3</text>
<text x="205.6" y="54.1" transform="rotate(-90 205.6 54.1)">2</text>
<text x="218.4" y="57">25</text>
<text x="218.4" y="59.6">35</text>
<text x="90.7" y="64.6">3</text>
<text x="191" y="62.1">4</text>
<text x="191" y="64.6">5</text>
<text x="218.4" y="62.1">24</text>
<text x="218.4" y="64.6">34</text>
<text x="234.9" y="63.4">1</text>
<text x="234.9" y="65.9">2</text>
<text x="90.7" y="69.7">2</text>
<text x="218.4" y="67.2">26</text>
<text x="218.4" y="69.7">29</text>
<text x="234.9" y="68.4">3</text>
<text x="234.9" y="71">4</text>
<text x="76.1" y="75.7" transform="rotate(-90 76.1 75.7)">1</text>
<text x="81.1" y="75.7" transform="rotate(-90 81.1 75.7)">7</text>
<text x="218.4" y="77.3">13</text>
<text x="218.4" y="72.3">14</text>
<text x="218.4" y="74.8">16</text>
<text x="218.4" y="79.9">23</text>
<text x="218.4" y="82.4">27</text>
<text x="190.4" y="87.5">21</text>
<text x="218.4" y="85">28</text>
<text x="218.4" y="87.5">30</text>
<text x="190.4" y="92.6">17</text>
<text x="190.4" y="95.1">18</text>
<text x="190.4" y="90">22</text>
<text x="218.4" y="90">31</text>
<text x="218.4" y="92.6">33</text>
<text x="218.4" y="95.1">36</text>
<text x="190.4" y="100.2">19</text>
<text x="190.4" y="97.7">20</text>
<text x="218.4" y="100.2">10</text>
<text x="218.4" y="97.7">37</text>
<text x="118.6" y="106.5">1</text>
<text x="125.6" y="103.6" transform="rotate(-90 125.6 103.6)">2</text>
<text x="218.4" y="102.7">11</text>
<text x="218.4" y="105.3">12</text>
<text x="219" y="107.8">8</text>
<text x="246.9" y="105.3">3</text>
<text x="125.6" y="111.2" transform="rotate(-90 125.6 111.2)">3</text>
<text x="219" y="112.9">6</text>
<text x="219" y="110.4">9</text>
<text x="246.9" y="110.4">1</text>
<text x="219" y="115.4">7</text>
<text x="246.9" y="115.4">2</text>
<text x="205.6" y="122.7" transform="rotate(-90 205.6 122.7)">1</text>
<text x="39.4" y="126.9">A4</text>
<text x="39.4" y="131.9">A5</text>
<text x="39.3" y="134.5">B5</text>
<text x="39.3" y="142.1">B7</text>
<text x="39.4" y="139.6">A7</text>
<text x="135.2" y="143.4">1</text>
<text x="147.9" y="143.4">5</text>
<text x="39.3" y="147.2">B6</text>
<text x="39.4" y="144.6">A6</text>
<text x="135.2" y="145.9">3</text>
<text x="39.4" y="154.8">A8</text>
<text x="142.1" y="153.1" transform="rotate(-90 142.1 153.1)">2</text>
<text x="39.3" y="157.3">B8</text>
<text x="20.2" y="164" transform="rotate(-90 20.2 164)">SH</text>
<text x="27.8" y="163.8" transform="rotate(-90 27.8 163.8)">A1</text>
<text x="135.2" y="166.2">5</text>
<text x="86.9" y="173.9">8</text>
<text x="96.4" y="168.4" transform="rotate(-90 96.4 168.4)">4</text>
<text x="104.7" y="173.9">5</text>
<text x="135.2" y="171.3">6</text>
<text x="152.9" y="171.3">2</text>
<text x="86.9" y="178.9">7</text>
<text x="104.7" y="178.9">1</text>
<text x="142.1" y="176" transform="rotate(-90 142.1 176)">1</text>
<text x="147.2" y="176" transform="rotate(-90 147.2 176)">3</text>
<text x="86.9" y="181.5">6</text>
<text x="104.7" y="181.5">2</text>
<text x="136.4" y="185.3">4</text>
<text x="154.2" y="185.3">5</text>
<text x="93.8" y="191.2" transform="rotate(-90 93.8 191.2)">9</text>
<text x="96.4" y="191.2" transform="rotate(-90 96.4 191.2)">3</text>
<text x="136.4" y="190.4">2</text>
<text x="136.4" y="187.8">3</text>
<text x="154.2" y="187.8">6</text>
<text x="154.2" y="190.4">7</text>
<text x="136.4" y="192.9">1</text>
<text x="154.2" y="192.9">8</text>
</g>
<g font-size="1.3" fill="#0f0f0f">
<text x="127" y="59.6">I2C_SCL</text>
<text x="106.7" y="64.6">I2C_SDA</text>
<text x="222.2" y="67.2">IO4</text>
<text x="125.7" y="81.2">5V</text>
<text x="223.5" y="79.9">IO15</text>
<text x="227.3" y="95.1">I2C_SCL</text>
<text x="227.3" y="92.6">I2C_SDA</text>
<text x="96.5" y="106.6">IO4</text>
<text x="255.2" y="110.4">IO15</text>
<text x="72.4" y="138.3">5V</text>
</g>
<text font-size=".8" fill="#006464" x="97.5" y="171.6" transform="rotate(-90 97.5 171.6)">CC</text>
</svg>
